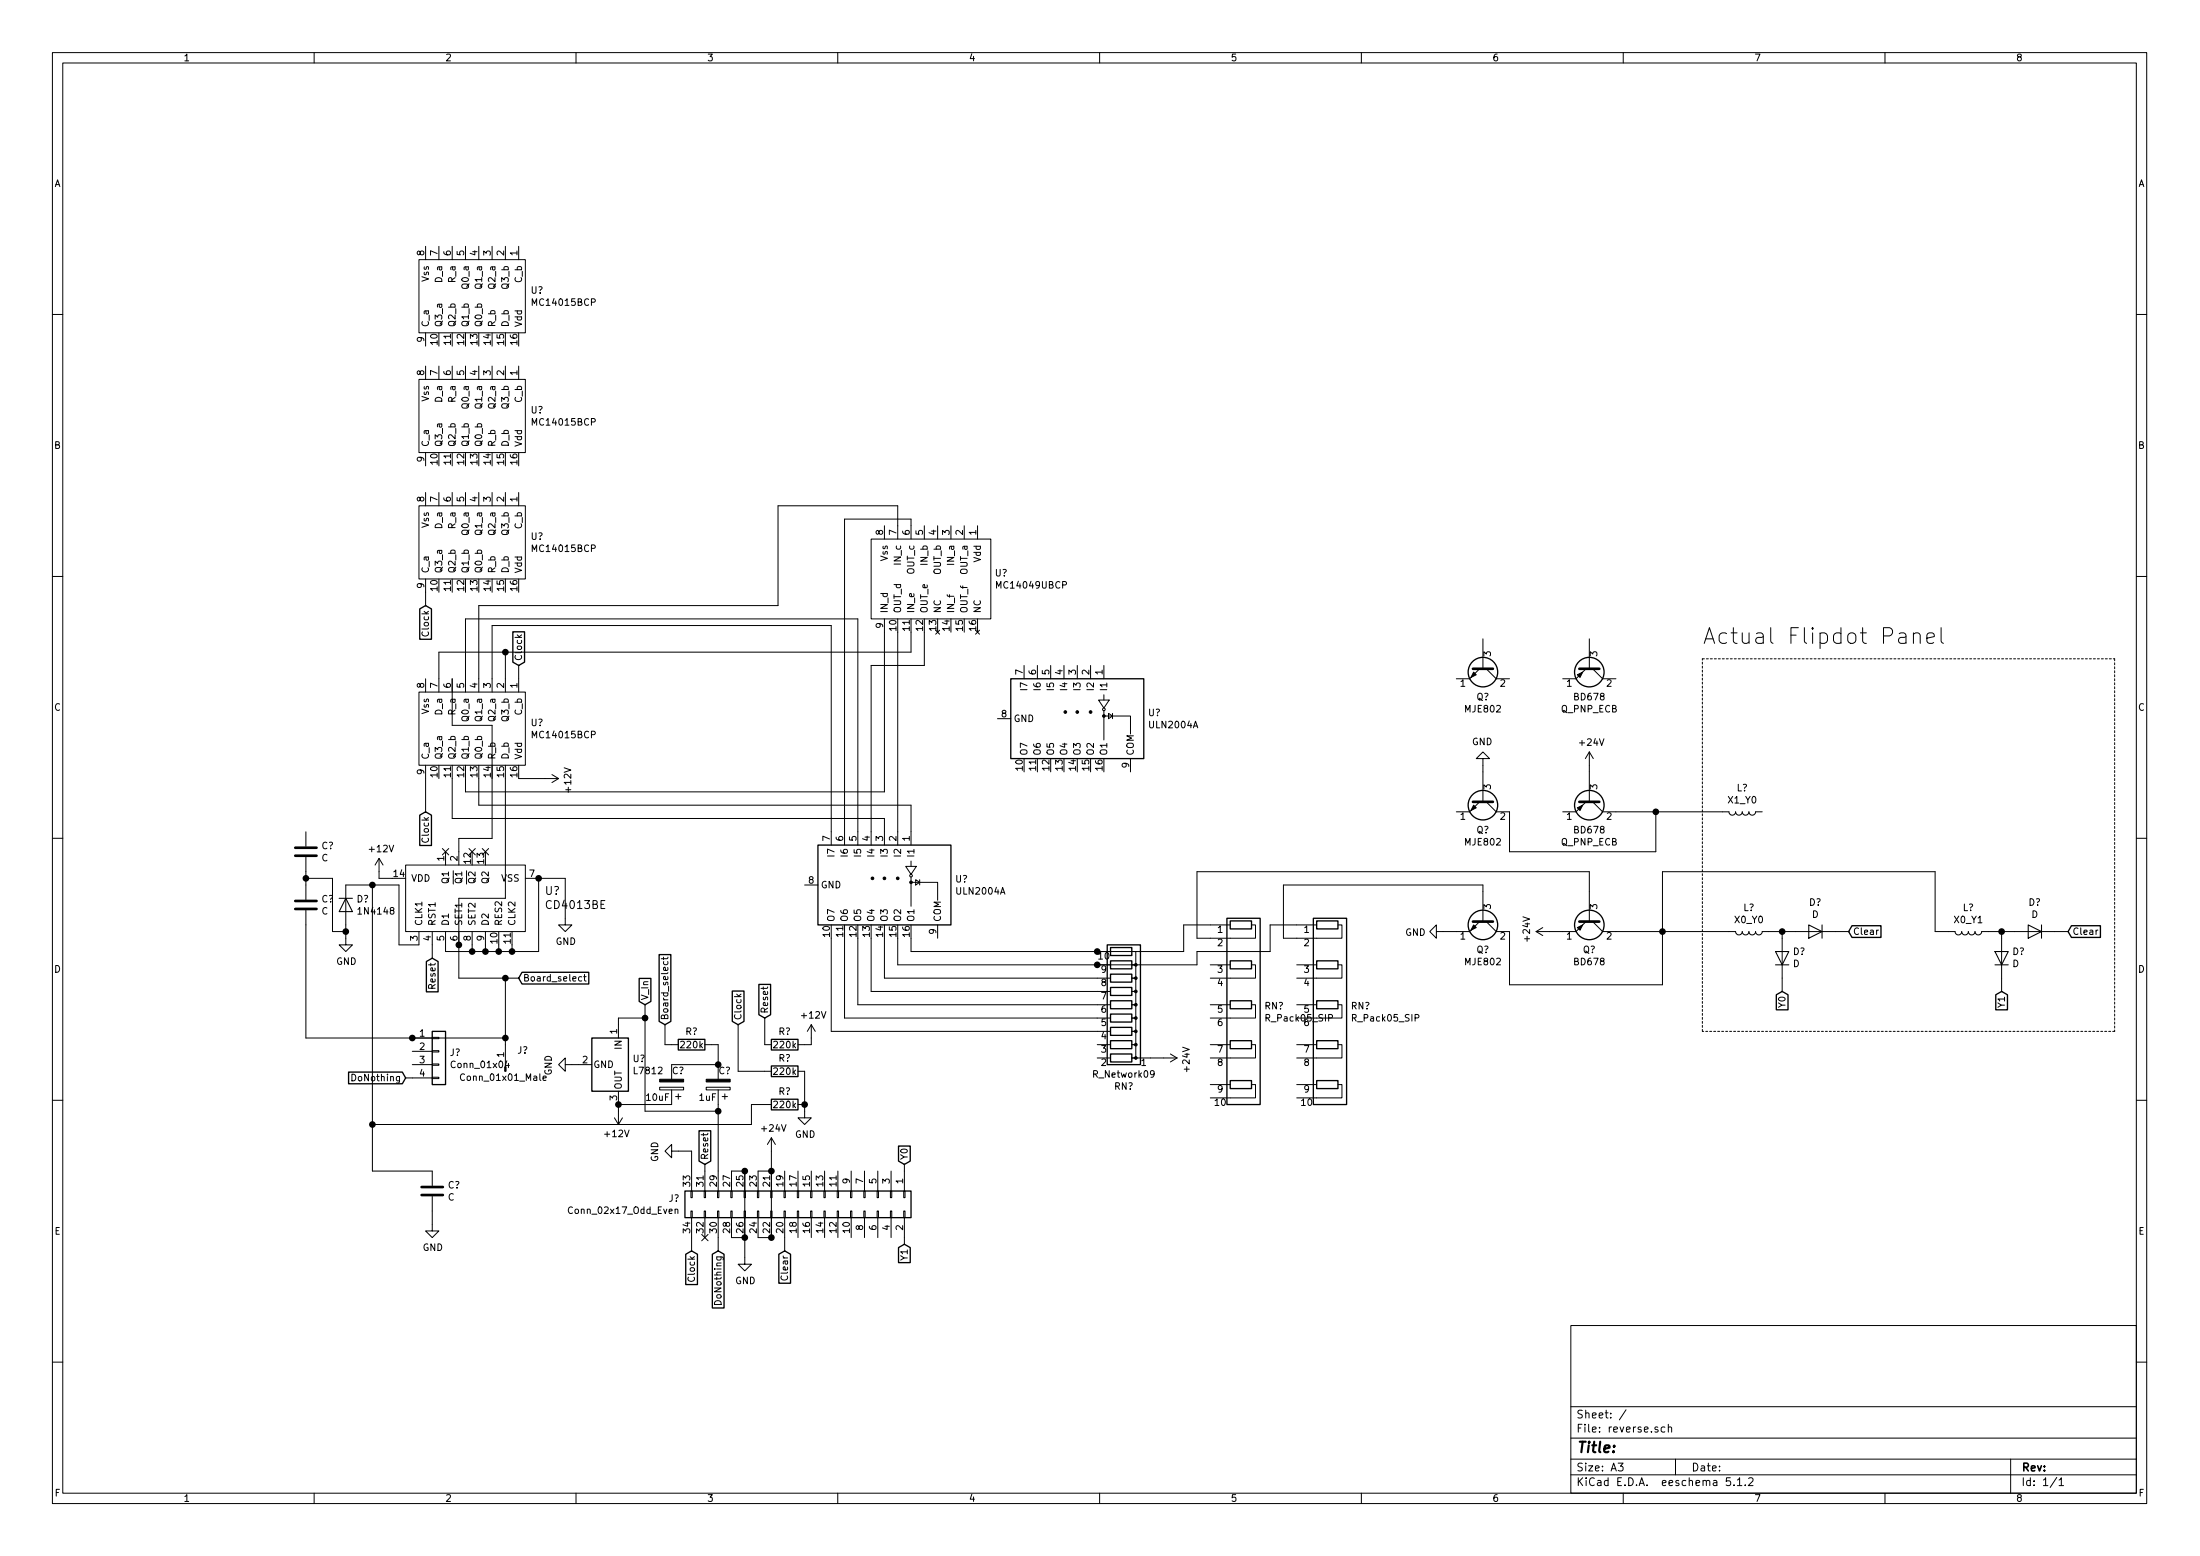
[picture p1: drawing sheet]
<svg xmlns="http://www.w3.org/2000/svg" width="420mm" height="297mm" viewBox="0 0 420 297" stroke-linecap="round" stroke-linejoin="round" font-family="sans-serif">
<g fill="none" stroke="#000" stroke-width=".19">
<path d="M10 10h400v277h-400zM12 12h396v273.1h-396zM60 10v2M110 10v2M160 10v2M210 10v2M260 10v2M310 10v2M360 10v2M80 49.6h20.3v13.9h-20.3zM81.3 47v2.6M83.8 47v2.6"/>
<path d="M86.4 47v2.6M88.9 47v2.6M91.4 47v2.6M94 47v2.6M96.5 47v2.6M99.1 47v2.6M10 60h2M80 72.4h20.3v14h-20.3zM81.3 63.5v2.6M81.3 69.9v2.5M83.8 69.9v2.5M86.4 69.9v2.5"/>
<path d="M88.9 69.9v2.5M91.4 69.9v2.5M94 69.9v2.5M96.5 69.9v2.5M99.1 69.9v2.5M408 60h2M80 96.6h20.3v13.9h-20.3zM81.3 86.4v2.5M81.3 94v2.6M83.8 94v2.6M86.4 94v2.6M88.9 94v2.6"/>
<path d="M91.4 94v2.6M94 94v2.6M96.5 94v2.6M99.1 94v2.6M10 110h2M81.3 110.5v5.1M166.4 102.9h22.8v15.2h-22.8zM168.9 118.1v33.1h-80v-2.6M168.9 100.4v2.5M171.4 102.9v-6.3h-22.8v19h-57.2v16.5M174 102.9v-3.8h-12.7v62.2M176.5 100.4v2.5"/>
<path d="M179.1 100.4v2.5M181.6 100.4v2.5M184.1 100.4v2.5M186.7 100.4v2.5M370.7 119.8v2.6l.4 .4M408 110h2M80 132.1h20.3v14h-20.3zM81.3 129.6v2.5M86.4 129.6v8.9h7.6v21.6h-6.4v5M88.9 132.1v-14h74.9v43.2M94 132.1v-12.7h64.7v41.9M96.5 124.5v7.6"/>
<path d="M98.8 121.2l.5 .5M99.1 127v5.1M99.6 121.2l-.5 .4M171.4 120.7v40.6M174 120.7v3.8h-90.2v7.6M176.5 120.7v6.3h-10.1v34.3M178.7 120.3l.8 .8M179.5 120.3l-.8 .8M186.3 120.3l.8 .8M187.1 120.3l-.8 .8M190.5 137.2h2.5M195.6 127v2.6"/>
<path d="M198.1 127v2.6M200.7 127v2.6M203.2 127v2.6M205.7 127v2.6M208.3 127v2.6M209.8 133.6h2l-1 1.6zM210.8 136.7h5.1v3.4M210.8 127v2.6M210.8 132.6v1M210.8 135.7v5.6M211.7 136.2l.8 .5-.8 .5zM212.5 136.2v1"/>
<path d="M282.6 127.7l-1.9 1.9h-2.6M283.2 122v5.7M283.8 127.7l1.9 1.9h2.6M302.9 127.7l-1.9 1.9h-2.6M303.5 122v5.7M304.2 127.7l1.9 1.9h2.5M362.7 121l.3-.2h.6l.3 .2 .1 .2v1.6M364 121.5l-.3 .2h-.7a.59 .59 0 0 0-.4 .5 .59 .59 0 0 0 .4 .6h.7l.3-.1M365.4 121.1a.76 .76 0 0 1 1.3 .1v1.6M365.4 120.8v2M368 121.8l1.4-.3-.1-.5-.3-.2h-.6l-.4 .4v1.2l.1 .3 .3 .1h.6l.3-.1M58.4 158.8v2.8"/>
<path d="M81.3 146.1v8.9M86.4 148.6v7.6h82.5v5.1M91.4 148.6v5.1h82.6v7.6M96.5 148.6v22.9h-8.9v15.2h11.5M99.1 148.6h7.6M105.4 147.9l1.3 .7M106.7 148.6l-1.3 .8M215.9 144.8v2.6M282.6 153.1l-1.9 1.9h-2.6M283.2 144.8h1.3l-1.3-1.3-1.3 1.3h1.3v8.3M283.8 153.1l1.9 1.9h2.6v7.6h27.9v-7.6M302.9 153.1l-1.9 1.9h-2.6"/>
<path d="M303.5 143.5v9.6M303.5 143.5l-.7 1.3M303.5 143.5l.8 1.3M304.2 153.1l1.9 1.9h24.1a.63 .63 0 0 0 .6 .6 .63 .63 0 0 0 .7-.6 .63 .63 0 0 0 .6 .6 .63 .63 0 0 0 .6-.6 .63 .63 0 0 0 .7 .6 .63 .63 0 0 0 .6-.6 .63 .63 0 0 0 .6 .6 .63 .63 0 0 0 .7-.6h1.2M10 160h2M58.4 173.8v24.4h38.1M58.4 167.7h5.1v10.1h2.5M58.4 163.6v8.1M71.1 168.9v54.7h11.4v2.8M72.4 163.9v3.8h2.5M72.4 163.9l-.8 1.2M72.4 163.9l.8 1.2"/>
<path d="M77.5 165.1h22.8v12.7h-22.8zM80 177.8v2.6h-3.8v-11.5h-10.2v11.5h1.3l-1.3 1.2-1.2-1.2h1.2M82.5 177.8v5.1M84.5 162l1.2 1.2M85.1 162.6v2.5M85.7 162l-1.2 1.2M89.6 162l1.2 1.2M90.2 177.8v3.8M90.8 162l-1.2 1.2M92.1 162l1.2 1.2M92.7 177.8v3.8M93.3 162l-1.2 1.2"/>
<path d="M100.3 167.7h7.6v8.9h1.3l-1.3 1.2-1.2-1.2h1.2M102.9 167.7v13.9h-17.8v-3.8M153.7 168.9h2.5M158.7 179.1v17.8h53.4M161.3 179.1v15.2h50.8M163.8 179.1v12.7h48.3M166.4 179.1v10.2h45.7M168.9 179.1v7.6h43.2M173 165.4h2l-1 1.5zM174 168.4h5.1v3.5M174 164.4v1M174 167.4v5.6"/>
<path d="M174.9 167.9l.7 .5-.7 .5zM175.6 167.9v1M179.1 176.6v2.5M234.9 176.6h-8.8v5h-52.1v-2.5M251.5 176.6h-8.9v5h-14v2.6h-57.2v-5.1M282.6 175.9l-1.9 1.9h-6.4v1.3l-1.3-1.3 1.3-1.2v1.2M283.2 175.9v-7h-38.1v10.2h11.2v-2.5h-.8M283.8 175.9l1.9 1.9h2.6v10.2h29.2v-21.6h52.1v11.4h3.8a.63 .63 0 0 0 .6 .7 .63 .63 0 0 0 .6-.7 .63 .63 0 0 0 .7 .7 .63 .63 0 0 0 .6-.7 .63 .63 0 0 0 .7 .7 .63 .63 0 0 0 .6-.7 .63 .63 0 0 0 .6 .7 .63 .63 0 0 0 .7-.7h16.5M293.4 177.8l1.2 .8M294.6 177.1l-1.2 .7M302.9 175.9l-1.9 1.9h-7.6M303.5 175.9v-9.5h-74.9v12.7h11.2v-2.5h-.8"/>
<path d="M304.2 175.9l1.9 1.9h25.4a.63 .63 0 0 0 .6 .7 .63 .63 0 0 0 .6-.7 .63 .63 0 0 0 .7 .7 .63 .63 0 0 0 .6-.7 .63 .63 0 0 0 .6 .7 .63 .63 0 0 0 .7-.7 .63 .63 0 0 0 .6 .7 .63 .63 0 0 0 .6-.7h16.6M340.4 177.8v11.5M358.7 177.6l-.3 .2M382.3 177.8v11.5M400.7 177.6l-.4 .2M408 160h2M82.5 198h1.3v.3h-1.3zM95.2 180.4v1.2M96.5 186.7v16.5M97.8 180.4v1.2M111.1 186.5l-.4-.1-.2 .3 .1 .5h.5M111.5 186.4h.4"/>
<path d="M111.6 186v1.1l.3 .2M123.2 194.3h-5.1v3.9M123.2 191.8v20.3h14M126.7 182.7v.5M126.8 183.6l-.1 .3 .2 .3 .6-.2v-.4M127 195.6v3.8h2.5M127.6 182.7l-.2 .3h-1.1M134.6 199.4h2.6v6.6M140.7 189.8l.5 .5M141 195.6v8.9h6.3M141.5 189.8l-.5 .4M146 194.3v5.1h1.3"/>
<path d="M154.9 195.6v3.8h-2.5M154.9 195.6l-.7 1.3M154.9 195.6l.8 1.3M209.5 199.4h2.6M216.2 181.6h.7v2.6h-.7h.7v2.5h-.7h.7v2.6h-.7h.7v2.5h-.7h.7v2.5h-.7h.7v2.6h-.7h.7v2.5h-.7h.7v2.6h-.7h8.6M231.1 199.4h3.8M231.1 191.8h3.8M231.1 184.2h3.8M239 184.2h.8v2.5h-8.7M239 191.8h.8v2.5h-8.7M239 199.4h.8v2.6h-8.7M247.6 199.4h3.9"/>
<path d="M247.6 191.8h3.9M247.6 184.2h3.9M255.5 184.2h.8v2.5h-8.7M255.5 191.8h.8v2.5h-8.7M255.5 199.4h.8v2.6h-8.7M10 210h2M77.5 205.8h5M78.7 203.2h3.8M78.7 200.7h3.8M82.5 205.6h1.3v.3h-1.3zM82.5 203.1h1.3v.3h-1.3zM82.5 200.6h1.3v.2h-1.3z"/>
<path d="M96.8 202.5l-.3 .9h.8M97.1 203v.8M103.7 205.8l.6-.1v-.2l-.4-.1-.2 .2 .1 .6h.5M107.9 203.2v-1.2l-1.2 1.2 1.2 1.3v-1.3h5.1M117.3 213.4l.8 1.3M118.1 208.3v6.4M118.9 213.4l-.8 1.3M126 207.6h4.6v.5h-4.6zM128.3 219.7v-1.2l-1.3 1.2 1.3 1.3v-1.3h3.8v7.7M128.3 208.1v2.8h-10.2M129 209.3h1M129.5 208.8v1"/>
<path d="M134.9 207.6h4.5v.5h-4.5zM137.2 203.2h-8.9v2.8M137.2 208.1v19.3M137.9 209.3h1M138.4 208.8v1M147.3 210.9h-3.8v3.8h-72.4M147.3 217.2v19.1h-2.5v-3.9M147.3 217.2l-.7 1.3M147.3 217.2l.8 1.3M152.4 204.5h1.3v8.9h1.2l-1.2 1.3-1.3-1.3h1.3M152.4 210.9h1.3M209.5 202h2.6"/>
<path d="M220.4 204.9l-.2 .3-.4-.1v-.6l.4-.1 .2 .2v.7l-.2 .3h-.4M223.5 201.2l1.3 .8M224.8 202l-1.3 .7M231.1 207h3.8M239 207h.8v2.6h-8.7M247.6 207h3.9M255.5 207h.8v2.6h-8.7M408 210h2M82.5 228.4v6.6h1.3l-1.3 1.3-1.2-1.3h1.2M128.9 230.9l.2-.1 .3 .1 .1 .8M128.9 230.8v.9M132 227.4h.2v1.2h-.2z"/>
<path d="M132 231.2h.2v1.2h-.2zM132.1 232.4v6.4M134 235.6l1.2 1.3M134.5 227.4h.2v1.2h-.2zM134.5 231.2h.2v1.2h-.2zM134.6 222.3v5.1M134.6 232.4v3.9M135.2 235.6l-1.2 1.3M137 227.4h.3v1.2h-.3zM137 231.2h.3v1.2h-.3zM137.2 232.4v6.4M139.6 227.4h.2v1.2h-.2z"/>
<path d="M139.6 231.2h.2v1.2h-.2zM139.7 227.4v-3.8h2.5v17.7h1.3l-1.3 1.3-1.2-1.3h1.2M139.7 232.4v3.9h2.5M142.1 227.4h.3v1.2h-.3zM142.1 231.2h.3v1.2h-.3zM144.7 227.4h.2v1.2h-.2zM144.7 231.2h.2v1.2h-.2zM147.2 227.4h.2v1.2h-.2zM147.2 231.2h.2v1.2h-.2zM147.3 223.6h-2.5v3.8M149.7 227.4h.3v1.2h-.3zM149.7 231.2h.3v1.2h-.3z"/>
<path d="M149.9 223.6v3.8M149.9 232.4v6.4M152.3 227.4h.2v1.2h-.2zM152.3 231.2h.2v1.2h-.2zM152.4 223.6v3.8M152.4 232.4v3.9M154.8 227.4h.3v1.2h-.3zM154.8 231.2h.3v1.2h-.3zM154.9 223.6v3.8M154.9 232.4v3.9M157.4 227.4h.2v1.2h-.2zM157.4 231.2h.2v1.2h-.2z"/>
<path d="M157.5 223.6v3.8M157.5 232.4v3.9M159.9 227.4h.2v1.2h-.2zM159.9 231.2h.2v1.2h-.2zM160 223.6v3.8M160 232.4v3.9M162.4 227.4h.3v1.2h-.3zM162.4 231.2h.3v1.2h-.3zM162.6 223.6v3.8M162.6 232.4v3.9M165 227.4h.2v1.2h-.2zM165 231.2h.2v1.2h-.2z"/>
<path d="M165.1 223.6v3.8M165.1 232.4v3.9M167.5 227.4h.3v1.2h-.3zM167.5 231.2h.3v1.2h-.3zM167.6 223.6v3.8M167.6 232.4v3.9M170.1 227.4h.2v1.2h-.2zM170.1 231.2h.2v1.2h-.2zM170.2 223.6v3.8M170.2 232.4v3.9M172.6 227.4h.2v1.2h-.2zM172.6 231.2h.2v1.2h-.2z"/>
<path d="M172.7 222.3v5.1M172.7 232.4v5.1M300 253h108v32.1h-108zM10 260h2M300 278.5h108M300 274.5h108M300 268.5h108M309 279.3h1l-.5 .6 .4 .1v.7l-.2 .1-.7-.1M310.5 269.1l-1.2 2M318 272.5l-.4-.1-.4 .3 .1 .6 .3 .1 .4-.1M318.6 272.5l.2-.1 .4 .1 .1 .9M318.6 271.9v1.5"/>
<path d="M320 278.5v3M384 278.5v6.6M408 260h2M60 285.1v1.9M110 285.1v1.9M160 285.1v1.9M210 285.1v1.9M260 285.1v1.9M300 281.5h108M310 285.1v1.9M330.5 282.1h-.8v.7l.2-.1h.5l.1 .3v.5l-.2 .1-.6-.1M331.2 283.5v.1"/>
<path d="M331.8 282.5l.4-.4v1.5M331.8 283.6h.9M333.3 283.5v.1M334 282.3l.5-.2 .2 .2 .1 .2-.9 1.1h.9M360 285.1v1.9M392.8 282l-1.3 2M393.2 282.5l.5-.4v1.5M393.2 283.6h.9"/>
<circle cx="210.8" cy="135.4" r=".25"/>
<circle cx="174" cy="167.2" r=".25"/>
</g>
<g fill="none" stroke="#000" stroke-width=".25">
<path d="M80.2 116.2l1.1-.6 1.1 .6v5.8h-2.2zM97.9 120.6h2.3v5.8l-1.1 .6-1.2-.6zM193 129.6h25.4v15.2h-25.4zM80.2 155.6l1.1-.6 1.1 .6v5.8h-2.2zM156.2 161.3h25.4v15.3h-25.4zM234.3 175.3h6.4v35.6h-6.4zM234.9 175.8h4.1v1.5h-4.1zM250.8 175.3h6.4v35.6h-6.4zM251.5 175.8h4v1.5h-4zM353.7 176.7h5.5v2.3h-5.5l-.6-1.2zM395.6 176.7h5.5v2.3h-5.5l-.6-1.2zM81.4 183.6l1.1-.7 1.2 .7v5.7h-2.3z"/>
<path d="M82.5 196.9h2.6v10.1h-2.6zM99.7 185.6h12.7v2.2h-12.7l-.6-1.1zM113 198.2h7v10.1h-7zM122.1 186.8h2.2v4.4l-1.1 .6-1.1-.6zM125.9 182.2h2.2v12.8l-1.1 .6-1.1-.6zM129.5 198.4h5.1v2h-5.1zM139.9 189.2h2.2v5.8l-1.1 .6-1.1-.6zM144.9 187.9h2.3v5.8l-1.2 .6-1.1-.6zM147.3 198.4h5.1v2h-5.1zM211.5 180.4h6.3v22.8h-6.3zM212.1 198.7h4.1v1.5h-4.1zM212.1 196.1h4.1v1.5h-4.1z"/>
<path d="M212.1 193.6h4.1v1.5h-4.1zM212.1 191h4.1v1.6h-4.1zM212.1 188.5h4.1v1.5h-4.1zM212.1 186h4.1v1.5h-4.1zM212.1 183.4h4.1v1.5h-4.1zM212.1 180.9h4.1v1.5h-4.1zM234.9 183.4h4.1v1.5h-4.1zM234.9 191h4.1v1.6h-4.1zM234.9 198.7h4.1v1.5h-4.1zM251.5 183.4h4v1.5h-4zM251.5 191h4v1.6h-4zM251.5 198.7h4v1.5h-4z"/>
<path d="M339.2 189.9l1.2-.6 1.1 .6v2.9h-2.3zM381.2 189.9l1.1-.6 1.1 .6v2.9h-2.2zM66.6 204.7h10.2l.7 1.1-.7 1.1h-10.2zM133.5 215.9h2.2v5.8l-1.1 .6-1.1-.6zM147.3 209.8h5.1v2.1h-5.1zM147.3 203.5h5.1v2h-5.1zM171.6 218.8h2.2v2.9l-1.1 .6-1.1-.6zM212.1 201.2h4.1v1.5h-4.1zM234.9 206.3h4.1v1.5h-4.1zM251.5 206.3h4v1.5h-4zM130.8 227.4h43.2v5h-43.2zM131 239.4l1.1-.6 1.1 .6v5.8h-2.2z"/>
<path d="M136 239.4l1.2-.6 1.1 .6v10.3h-2.3zM148.7 239.4l1.2-.6 1.1 .6v5.6h-2.3zM171.6 238.2l1.1-.7 1.1 .7v2.8h-2.2z"/>
<circle cx="283.2" cy="128.3" r="2.82"/>
<circle cx="303.5" cy="128.3" r="2.82"/>
<circle cx="283.2" cy="153.7" r="2.82"/>
<circle cx="303.5" cy="153.7" r="2.82"/>
<circle cx="283.2" cy="176.6" r="2.82"/>
<circle cx="303.5" cy="176.6" r="2.82"/>
</g>
<g fill="#000" stroke="#000" stroke-width=".25">
<circle cx="96.5" cy="124.5" r=".51"/>
<circle cx="316.2" cy="155" r=".51"/>
<circle cx="58.4" cy="167.7" r=".51"/>
<circle cx="66" cy="177.8" r=".51"/>
<circle cx="71.1" cy="168.9" r=".51"/>
<circle cx="102.9" cy="167.7" r=".51"/>
<circle cx="317.5" cy="177.8" r=".51"/>
<circle cx="340.4" cy="177.8" r=".51"/>
<circle cx="382.3" cy="177.8" r=".51"/>
<circle cx="78.7" cy="198.2" r=".51"/>
<circle cx="87.6" cy="180.4" r=".51"/>
<circle cx="90.2" cy="181.6" r=".51"/>
<circle cx="92.7" cy="181.6" r=".51"/>
<circle cx="95.3" cy="181.6" r=".51"/>
<circle cx="96.5" cy="198.2" r=".51"/>
<circle cx="96.5" cy="186.7" r=".51"/>
<circle cx="97.8" cy="181.6" r=".51"/>
<circle cx="123.2" cy="194.3" r=".51"/>
<circle cx="209.6" cy="184.2" r=".51"/>
<circle cx="209.6" cy="181.6" r=".51"/>
<circle cx="71.1" cy="214.7" r=".51"/>
<circle cx="118.1" cy="210.9" r=".51"/>
<circle cx="137.2" cy="203.2" r=".51"/>
<circle cx="137.2" cy="212.1" r=".51"/>
<circle cx="153.7" cy="210.9" r=".51"/>
<circle cx="142.2" cy="236.3" r=".51"/>
<circle cx="142.2" cy="223.6" r=".51"/>
<circle cx="147.3" cy="236.3" r=".51"/>
<circle cx="147.3" cy="223.6" r=".51"/>
</g>
<path d="M64.8 171.5h2.5M66 171.5l1.3 2.5h-2.5zM345.4 176.6l2.6 1.2-2.6 1.3zM348 176.6v2.5M387.3 176.6l2.6 1.2-2.6 1.3zM389.9 176.6v2.5M339.1 181.6h2.5l-1.2 2.6zM339.1 184.2h2.5M381 181.6h2.5l-1.2 2.6zM381 184.2h2.5" fill="none" stroke="#000" stroke-width=".2"/>
<path d="M281.3 127.7h3.8M301.6 127.7h3.8M281.3 153.1h3.8M301.6 153.1h3.8M56.4 173.5h4.1M56.4 172h4.1M56.4 163.4h4.1M56.4 161.8h4.1M281.3 175.9h3.8M301.6 175.9h3.8M80.5 228.1h4.1M80.5 226.6h4.1" fill="none" stroke="#000" stroke-width=".51"/>
<g fill="#000" stroke="#000" stroke-width=".19">
<path d="M281.4 128.3l.5 .5-1 .5zM301.2 128.8l1.1-.5-.5 1zM281.4 153.7l.5 .5-1 .5zM301.2 154.2l1.1-.5-.5 1zM281.4 176.6l.5 .5-1 .5zM301.2 177.1l1.1-.5-.5 1zM126 206h4.6v.5h-4.6zM134.9 206h4.5v.5h-4.5z"/>
<circle cx="203.5" cy="135.9" r=".25"/>
<circle cx="205.7" cy="135.9" r=".25"/>
<circle cx="208.3" cy="135.9" r=".25"/>
<circle cx="210.8" cy="136.7" r=".25"/>
<circle cx="166.6" cy="167.7" r=".25"/>
<circle cx="168.9" cy="167.7" r=".25"/>
<circle cx="171.4" cy="167.7" r=".25"/>
<circle cx="174" cy="168.4" r=".25"/>
<circle cx="216.9" cy="194.3" r=".25"/>
<circle cx="216.9" cy="191.8" r=".25"/>
<circle cx="216.9" cy="184.2" r=".25"/>
<circle cx="216.9" cy="196.9" r=".25"/>
<circle cx="216.9" cy="199.4" r=".25"/>
<circle cx="216.9" cy="186.7" r=".25"/>
<circle cx="216.9" cy="189.3" r=".25"/>
<circle cx="216.9" cy="202" r=".25"/>
</g>
<path d="M325.1 125.8h78.8M403.9 125.8v71.1M325.1 196.9v-71.1M403.9 196.9h-78.8" fill="none" stroke="#000" stroke-width=".19" stroke-dasharray=".4 .4"/>
<text font-size="4.2" x="325.1" y="123">Actual Flipdot Panel</text>
<text font-size="2.8" x="301" y="277.3">Title:</text>
<g font-size="2.1">
<text x="104.1" y="170.8">U?</text>
<text x="104.6" y="173.5">CD4013BE</text>
<text x="301" y="273.5">File: reverse.sch</text>
<text x="301" y="270.8">Sheet: /</text>
<text x="301" y="280.9">Size: A3</text>
<text x="323" y="280.9">Date:</text>
<text x="386" y="280.9">Rev:</text>
<text x="301" y="283.7">KiCad E.D.A. eeschema 5.1.2</text>
<text x="386" y="283.7">Id: 1/1</text>
</g>
<g font-size="1.8">
<text x="35" y="11.7">1</text>
<text x="85" y="11.7">2</text>
<text x="135" y="11.7">3</text>
<text x="185" y="11.7">4</text>
<text x="235" y="11.7">5</text>
<text x="285" y="11.7">6</text>
<text x="335" y="11.7">7</text>
<text x="385" y="11.7">8</text>
<text x="10.4" y="35.7">A</text>
<text x="408.4" y="35.7">A</text>
<text x="81" y="48.8" transform="rotate(-90 81 48.8)">8</text>
<text x="81.9" y="53.7" transform="rotate(-90 81.9 53.7)">Vss</text>
<text x="83.6" y="48.8" transform="rotate(-90 83.6 48.8)">7</text>
<text x="84.5" y="53.8" transform="rotate(-90 84.5 53.8)">D_a</text>
<text x="86.1" y="48.8" transform="rotate(-90 86.1 48.8)">6</text>
<text x="87" y="53.8" transform="rotate(-90 87 53.8)">R_a</text>
<text x="88.6" y="48.8" transform="rotate(-90 88.6 48.8)">5</text>
<text x="91.2" y="48.8" transform="rotate(-90 91.2 48.8)">4</text>
<text x="93.7" y="48.8" transform="rotate(-90 93.7 48.8)">3</text>
<text x="96.3" y="48.8" transform="rotate(-90 96.3 48.8)">2</text>
<text x="98.8" y="48.8" transform="rotate(-90 98.8 48.8)">1</text>
<text x="99.7" y="53.9" transform="rotate(-90 99.7 53.9)">C_b</text>
<text x="89.5" y="54.9" transform="rotate(-90 89.5 54.9)">Q0_a</text>
<text x="92.1" y="54.9" transform="rotate(-90 92.1 54.9)">Q1_a</text>
<text x="94.6" y="54.9" transform="rotate(-90 94.6 54.9)">Q2_a</text>
<text x="97.2" y="55" transform="rotate(-90 97.2 55)">Q3_b</text>
<text x="101.4" y="56.1">U?</text>
<text x="102" y="58.4">MC14015BCP</text>
<text x="81" y="65.3" transform="rotate(-90 81 65.3)">9</text>
<text x="81.9" y="62.5" transform="rotate(-90 81.9 62.5)">C_a</text>
<text x="83.6" y="65.8" transform="rotate(-90 83.6 65.8)">10</text>
<text x="84.5" y="62.5" transform="rotate(-90 84.5 62.5)">Q3_a</text>
<text x="86.1" y="65.8" transform="rotate(-90 86.1 65.8)">11</text>
<text x="87" y="62.5" transform="rotate(-90 87 62.5)">Q2_b</text>
<text x="88.6" y="65.8" transform="rotate(-90 88.6 65.8)">12</text>
<text x="89.5" y="62.5" transform="rotate(-90 89.5 62.5)">Q1_b</text>
<text x="91.2" y="65.8" transform="rotate(-90 91.2 65.8)">13</text>
<text x="92.1" y="62.5" transform="rotate(-90 92.1 62.5)">Q0_b</text>
<text x="93.7" y="65.8" transform="rotate(-90 93.7 65.8)">14</text>
<text x="94.6" y="62.5" transform="rotate(-90 94.6 62.5)">R_b</text>
<text x="96.3" y="65.8" transform="rotate(-90 96.3 65.8)">15</text>
<text x="97.2" y="62.5" transform="rotate(-90 97.2 62.5)">D_b</text>
<text x="98.8" y="65.8" transform="rotate(-90 98.8 65.8)">16</text>
<text x="99.7" y="62.5" transform="rotate(-90 99.7 62.5)">Vdd</text>
<text x="81" y="71.6" transform="rotate(-90 81 71.6)">8</text>
<text x="83.6" y="71.6" transform="rotate(-90 83.6 71.6)">7</text>
<text x="86.1" y="71.6" transform="rotate(-90 86.1 71.6)">6</text>
<text x="88.6" y="71.6" transform="rotate(-90 88.6 71.6)">5</text>
<text x="91.2" y="71.6" transform="rotate(-90 91.2 71.6)">4</text>
<text x="93.7" y="71.6" transform="rotate(-90 93.7 71.6)">3</text>
<text x="96.3" y="71.6" transform="rotate(-90 96.3 71.6)">2</text>
<text x="98.8" y="71.6" transform="rotate(-90 98.8 71.6)">1</text>
<text x="81.9" y="76.6" transform="rotate(-90 81.9 76.6)">Vss</text>
<text x="84.5" y="76.7" transform="rotate(-90 84.5 76.7)">D_a</text>
<text x="87" y="76.7" transform="rotate(-90 87 76.7)">R_a</text>
<text x="89.5" y="77.8" transform="rotate(-90 89.5 77.8)">Q0_a</text>
<text x="92.1" y="77.8" transform="rotate(-90 92.1 77.8)">Q1_a</text>
<text x="94.6" y="77.8" transform="rotate(-90 94.6 77.8)">Q2_a</text>
<text x="97.2" y="77.9" transform="rotate(-90 97.2 77.9)">Q3_b</text>
<text x="99.7" y="76.8" transform="rotate(-90 99.7 76.8)">C_b</text>
<text x="101.4" y="78.9">U?</text>
<text x="102" y="81.2">MC14015BCP</text>
<text x="10.4" y="85.7">B</text>
<text x="81" y="88.1" transform="rotate(-90 81 88.1)">9</text>
<text x="81.9" y="85.4" transform="rotate(-90 81.9 85.4)">C_a</text>
<text x="83.6" y="88.6" transform="rotate(-90 83.6 88.6)">10</text>
<text x="84.5" y="85.4" transform="rotate(-90 84.5 85.4)">Q3_a</text>
<text x="86.1" y="88.6" transform="rotate(-90 86.1 88.6)">11</text>
<text x="87" y="85.4" transform="rotate(-90 87 85.4)">Q2_b</text>
<text x="88.6" y="88.6" transform="rotate(-90 88.6 88.6)">12</text>
<text x="89.5" y="85.4" transform="rotate(-90 89.5 85.4)">Q1_b</text>
<text x="91.2" y="88.6" transform="rotate(-90 91.2 88.6)">13</text>
<text x="92.1" y="85.4" transform="rotate(-90 92.1 85.4)">Q0_b</text>
<text x="93.7" y="88.6" transform="rotate(-90 93.7 88.6)">14</text>
<text x="94.6" y="85.4" transform="rotate(-90 94.6 85.4)">R_b</text>
<text x="96.3" y="88.6" transform="rotate(-90 96.3 88.6)">15</text>
<text x="97.2" y="85.4" transform="rotate(-90 97.2 85.4)">D_b</text>
<text x="98.8" y="88.6" transform="rotate(-90 98.8 88.6)">16</text>
<text x="99.7" y="85.4" transform="rotate(-90 99.7 85.4)">Vdd</text>
<text x="408.4" y="85.7">B</text>
<text x="81" y="95.8" transform="rotate(-90 81 95.8)">8</text>
<text x="83.6" y="95.8" transform="rotate(-90 83.6 95.8)">7</text>
<text x="86.1" y="95.8" transform="rotate(-90 86.1 95.8)">6</text>
<text x="88.6" y="95.8" transform="rotate(-90 88.6 95.8)">5</text>
<text x="91.2" y="95.8" transform="rotate(-90 91.2 95.8)">4</text>
<text x="93.7" y="95.8" transform="rotate(-90 93.7 95.8)">3</text>
<text x="96.3" y="95.8" transform="rotate(-90 96.3 95.8)">2</text>
<text x="98.8" y="95.8" transform="rotate(-90 98.8 95.8)">1</text>
<text x="81.9" y="100.7" transform="rotate(-90 81.9 100.7)">Vss</text>
<text x="84.5" y="100.8" transform="rotate(-90 84.5 100.8)">D_a</text>
<text x="87" y="100.8" transform="rotate(-90 87 100.8)">R_a</text>
<text x="89.5" y="101.9" transform="rotate(-90 89.5 101.9)">Q0_a</text>
<text x="92.1" y="101.9" transform="rotate(-90 92.1 101.9)">Q1_a</text>
<text x="94.6" y="101.9" transform="rotate(-90 94.6 101.9)">Q2_a</text>
<text x="97.2" y="102" transform="rotate(-90 97.2 102)">Q3_b</text>
<text x="99.7" y="100.9" transform="rotate(-90 99.7 100.9)">C_b</text>
<text x="101.4" y="103.1">U?</text>
<text x="102" y="105.4">MC14015BCP</text>
<text x="168.7" y="102.1" transform="rotate(-90 168.7 102.1)">8</text>
<text x="169.5" y="107.1" transform="rotate(-90 169.5 107.1)">Vss</text>
<text x="171.2" y="102.1" transform="rotate(-90 171.2 102.1)">7</text>
<text x="172.1" y="107.7" transform="rotate(-90 172.1 107.7)">IN_c</text>
<text x="173.7" y="102.1" transform="rotate(-90 173.7 102.1)">6</text>
<text x="176.3" y="102.1" transform="rotate(-90 176.3 102.1)">5</text>
<text x="177.2" y="107.8" transform="rotate(-90 177.2 107.8)">IN_b</text>
<text x="178.8" y="102.1" transform="rotate(-90 178.8 102.1)">4</text>
<text x="181.4" y="102.1" transform="rotate(-90 181.4 102.1)">3</text>
<text x="182.2" y="107.7" transform="rotate(-90 182.2 107.7)">IN_a</text>
<text x="183.9" y="102.1" transform="rotate(-90 183.9 102.1)">2</text>
<text x="186.4" y="102.1" transform="rotate(-90 186.4 102.1)">1</text>
<text x="187.3" y="107.3" transform="rotate(-90 187.3 107.3)">Vdd</text>
<text x="81" y="112.3" transform="rotate(-90 81 112.3)">9</text>
<text x="81.9" y="109.5" transform="rotate(-90 81.9 109.5)">C_a</text>
<text x="83.6" y="112.8" transform="rotate(-90 83.6 112.8)">10</text>
<text x="84.5" y="109.5" transform="rotate(-90 84.5 109.5)">Q3_a</text>
<text x="86.1" y="112.8" transform="rotate(-90 86.1 112.8)">11</text>
<text x="87" y="109.5" transform="rotate(-90 87 109.5)">Q2_b</text>
<text x="88.6" y="112.8" transform="rotate(-90 88.6 112.8)">12</text>
<text x="89.5" y="109.5" transform="rotate(-90 89.5 109.5)">Q1_b</text>
<text x="91.2" y="112.8" transform="rotate(-90 91.2 112.8)">13</text>
<text x="92.1" y="109.5" transform="rotate(-90 92.1 109.5)">Q0_b</text>
<text x="93.7" y="112.8" transform="rotate(-90 93.7 112.8)">14</text>
<text x="94.6" y="109.5" transform="rotate(-90 94.6 109.5)">R_b</text>
<text x="96.3" y="112.8" transform="rotate(-90 96.3 112.8)">15</text>
<text x="97.2" y="109.5" transform="rotate(-90 97.2 109.5)">D_b</text>
<text x="98.8" y="112.8" transform="rotate(-90 98.8 112.8)">16</text>
<text x="99.7" y="109.5" transform="rotate(-90 99.7 109.5)">Vdd</text>
<text x="174.6" y="109.6" transform="rotate(-90 174.6 109.6)">OUT_c</text>
<text x="179.7" y="109.7" transform="rotate(-90 179.7 109.7)">OUT_b</text>
<text x="184.8" y="109.6" transform="rotate(-90 184.8 109.6)">OUT_a</text>
<text x="190" y="110">U?</text>
<text x="190.7" y="112.4">MC14049UBCP</text>
<text x="168.7" y="119.9" transform="rotate(-90 168.7 119.9)">9</text>
<text x="169.5" y="117.1" transform="rotate(-90 169.5 117.1)">IN_d</text>
<text x="172.1" y="117.1" transform="rotate(-90 172.1 117.1)">OUT_d</text>
<text x="174.6" y="117.1" transform="rotate(-90 174.6 117.1)">IN_e</text>
<text x="177.2" y="117.1" transform="rotate(-90 177.2 117.1)">OUT_e</text>
<text x="179.7" y="117.1" transform="rotate(-90 179.7 117.1)">NC</text>
<text x="182.2" y="117.1" transform="rotate(-90 182.2 117.1)">IN_f</text>
<text x="184.8" y="117.1" transform="rotate(-90 184.8 117.1)">OUT_f</text>
<text x="187.3" y="117.1" transform="rotate(-90 187.3 117.1)">NC</text>
<text x="81.9" y="121.2" transform="rotate(-90 81.9 121.2)">Clock</text>
<text x="171.2" y="120.4" transform="rotate(-90 171.2 120.4)">10</text>
<text x="173.7" y="120.4" transform="rotate(-90 173.7 120.4)">11</text>
<text x="176.3" y="120.4" transform="rotate(-90 176.3 120.4)">12</text>
<text x="178.8" y="120.4" transform="rotate(-90 178.8 120.4)">13</text>
<text x="181.4" y="120.4" transform="rotate(-90 181.4 120.4)">14</text>
<text x="183.9" y="120.4" transform="rotate(-90 183.9 120.4)">15</text>
<text x="186.4" y="120.4" transform="rotate(-90 186.4 120.4)">16</text>
<text x="284.7" y="125.3" transform="rotate(-90 284.7 125.3)">3</text>
<text x="305.1" y="125.3" transform="rotate(-90 305.1 125.3)">3</text>
<text x="81" y="131.3" transform="rotate(-90 81 131.3)">8</text>
<text x="83.6" y="131.3" transform="rotate(-90 83.6 131.3)">7</text>
<text x="86.1" y="131.3" transform="rotate(-90 86.1 131.3)">6</text>
<text x="88.6" y="131.3" transform="rotate(-90 88.6 131.3)">5</text>
<text x="91.2" y="131.3" transform="rotate(-90 91.2 131.3)">4</text>
<text x="93.7" y="131.3" transform="rotate(-90 93.7 131.3)">3</text>
<text x="96.3" y="131.3" transform="rotate(-90 96.3 131.3)">2</text>
<text x="98.8" y="131.3" transform="rotate(-90 98.8 131.3)">1</text>
<text x="99.7" y="126.2" transform="rotate(-90 99.7 126.2)">Clock</text>
<text x="195.3" y="128.8" transform="rotate(-90 195.3 128.8)">7</text>
<text x="196.2" y="131.6" transform="rotate(-90 196.2 131.6)">I7</text>
<text x="197.9" y="128.8" transform="rotate(-90 197.9 128.8)">6</text>
<text x="198.8" y="131.6" transform="rotate(-90 198.8 131.6)">I6</text>
<text x="200.4" y="128.8" transform="rotate(-90 200.4 128.8)">5</text>
<text x="201.3" y="131.6" transform="rotate(-90 201.3 131.6)">I5</text>
<text x="202.9" y="128.8" transform="rotate(-90 202.9 128.8)">4</text>
<text x="203.8" y="131.6" transform="rotate(-90 203.8 131.6)">I4</text>
<text x="205.5" y="128.8" transform="rotate(-90 205.5 128.8)">3</text>
<text x="206.4" y="131.6" transform="rotate(-90 206.4 131.6)">I3</text>
<text x="208" y="128.8" transform="rotate(-90 208 128.8)">2</text>
<text x="208.9" y="131.6" transform="rotate(-90 208.9 131.6)">I2</text>
<text x="210.6" y="128.8" transform="rotate(-90 210.6 128.8)">1</text>
<text x="211.5" y="131.6" transform="rotate(-90 211.5 131.6)">I1</text>
<text x="278.9" y="131.1">1</text>
<text x="286.5" y="131.1">2</text>
<text x="299.2" y="131.1">1</text>
<text x="306.9" y="131.1">2</text>
<text x="10.4" y="135.7">C</text>
<text x="81.9" y="136.3" transform="rotate(-90 81.9 136.3)">Vss</text>
<text x="84.5" y="136.4" transform="rotate(-90 84.5 136.4)">D_a</text>
<text x="87" y="136.4" transform="rotate(-90 87 136.4)">R_a</text>
<text x="89.5" y="137.5" transform="rotate(-90 89.5 137.5)">Q0_a</text>
<text x="92.1" y="137.5" transform="rotate(-90 92.1 137.5)">Q1_a</text>
<text x="94.6" y="137.5" transform="rotate(-90 94.6 137.5)">Q2_a</text>
<text x="97.2" y="137.6" transform="rotate(-90 97.2 137.6)">Q3_b</text>
<text x="99.7" y="136.5" transform="rotate(-90 99.7 136.5)">C_b</text>
<text x="191.3" y="136.9">8</text>
<text x="193.5" y="137.8">GND</text>
<text x="219.3" y="136.7">U?</text>
<text x="279.9" y="136">MJE802</text>
<text x="282" y="133.7">Q?</text>
<text x="298.2" y="136">Q_PNP_ECB</text>
<text x="300.8" y="133.7">BD678</text>
<text x="408.4" y="135.7">C</text>
<text x="101.4" y="138.6">U?</text>
<text x="102" y="140.9">MC14015BCP</text>
<text x="219.7" y="139">ULN2004A</text>
<text x="281.1" y="142.3">GND</text>
<text x="301.8" y="142.4">+24V</text>
<text x="81" y="147.8" transform="rotate(-90 81 147.8)">9</text>
<text x="81.9" y="145.1" transform="rotate(-90 81.9 145.1)">C_a</text>
<text x="83.6" y="148.3" transform="rotate(-90 83.6 148.3)">10</text>
<text x="84.5" y="145.1" transform="rotate(-90 84.5 145.1)">Q3_a</text>
<text x="86.1" y="148.3" transform="rotate(-90 86.1 148.3)">11</text>
<text x="87" y="145.1" transform="rotate(-90 87 145.1)">Q2_b</text>
<text x="88.6" y="148.3" transform="rotate(-90 88.6 148.3)">12</text>
<text x="89.5" y="145.1" transform="rotate(-90 89.5 145.1)">Q1_b</text>
<text x="91.2" y="148.3" transform="rotate(-90 91.2 148.3)">13</text>
<text x="92.1" y="145.1" transform="rotate(-90 92.1 145.1)">Q0_b</text>
<text x="93.7" y="148.3" transform="rotate(-90 93.7 148.3)">14</text>
<text x="94.6" y="145.1" transform="rotate(-90 94.6 145.1)">R_b</text>
<text x="96.3" y="148.3" transform="rotate(-90 96.3 148.3)">15</text>
<text x="97.2" y="145.1" transform="rotate(-90 97.2 145.1)">D_b</text>
<text x="98.8" y="148.3" transform="rotate(-90 98.8 148.3)">16</text>
<text x="99.7" y="145.1" transform="rotate(-90 99.7 145.1)">Vdd</text>
<text x="195.3" y="147.1" transform="rotate(-90 195.3 147.1)">10</text>
<text x="196.2" y="144.3" transform="rotate(-90 196.2 144.3)">O7</text>
<text x="197.9" y="147.1" transform="rotate(-90 197.9 147.1)">11</text>
<text x="198.8" y="144.3" transform="rotate(-90 198.8 144.3)">O6</text>
<text x="200.4" y="147.1" transform="rotate(-90 200.4 147.1)">12</text>
<text x="201.3" y="144.3" transform="rotate(-90 201.3 144.3)">O5</text>
<text x="202.9" y="147.1" transform="rotate(-90 202.9 147.1)">13</text>
<text x="203.8" y="144.3" transform="rotate(-90 203.8 144.3)">O4</text>
<text x="205.5" y="147.1" transform="rotate(-90 205.5 147.1)">14</text>
<text x="206.4" y="144.3" transform="rotate(-90 206.4 144.3)">O3</text>
<text x="208" y="147.1" transform="rotate(-90 208 147.1)">15</text>
<text x="208.9" y="144.3" transform="rotate(-90 208.9 144.3)">O2</text>
<text x="210.6" y="147.1" transform="rotate(-90 210.6 147.1)">16</text>
<text x="211.5" y="144.3" transform="rotate(-90 211.5 144.3)">O1</text>
<text x="215.6" y="146.6" transform="rotate(-90 215.6 146.6)">9</text>
<text x="216.5" y="144.3" transform="rotate(-90 216.5 144.3)">COM</text>
<text x="109.1" y="151.1" transform="rotate(-90 109.1 151.1)">+12V</text>
<text x="284.7" y="150.7" transform="rotate(-90 284.7 150.7)">3</text>
<text x="305.1" y="150.7" transform="rotate(-90 305.1 150.7)">3</text>
<text x="330.1" y="153.4">X1_Y0</text>
<text x="331.7" y="151.1">L?</text>
<text x="81.9" y="160.6" transform="rotate(-90 81.9 160.6)">Clock</text>
<text x="158.5" y="160.5" transform="rotate(-90 158.5 160.5)">7</text>
<text x="161" y="160.5" transform="rotate(-90 161 160.5)">6</text>
<text x="163.6" y="160.5" transform="rotate(-90 163.6 160.5)">5</text>
<text x="166.1" y="160.5" transform="rotate(-90 166.1 160.5)">4</text>
<text x="168.7" y="160.5" transform="rotate(-90 168.7 160.5)">3</text>
<text x="171.2" y="160.5" transform="rotate(-90 171.2 160.5)">2</text>
<text x="173.7" y="160.5" transform="rotate(-90 173.7 160.5)">1</text>
<text x="278.9" y="156.5">1</text>
<text x="279.9" y="161.4">MJE802</text>
<text x="282" y="159.1">Q?</text>
<text x="286.5" y="156.5">2</text>
<text x="298.2" y="161.4">Q_PNP_ECB</text>
<text x="299.2" y="156.5">1</text>
<text x="300.8" y="159.1">BD678</text>
<text x="306.9" y="156.5">2</text>
<text x="61.4" y="162.1">C?</text>
<text x="61.4" y="164.4">C</text>
<text x="70.7" y="162.7">+12V</text>
<text x="75.2" y="167.4">14</text>
<text x="84.8" y="164.3" transform="rotate(-90 84.8 164.3)">1</text>
<text x="87.4" y="164.3" transform="rotate(-90 87.4 164.3)">2</text>
<text x="89.9" y="164.8" transform="rotate(-90 89.9 164.8)">12</text>
<text x="92.5" y="164.8" transform="rotate(-90 92.5 164.8)">13</text>
<text x="101.1" y="167.4">7</text>
<text x="159.4" y="163.3" transform="rotate(-90 159.4 163.3)">I7</text>
<text x="161.9" y="163.3" transform="rotate(-90 161.9 163.3)">I6</text>
<text x="164.5" y="163.3" transform="rotate(-90 164.5 163.3)">I5</text>
<text x="167" y="163.3" transform="rotate(-90 167 163.3)">I4</text>
<text x="169.5" y="163.3" transform="rotate(-90 169.5 163.3)">I3</text>
<text x="172.1" y="163.3" transform="rotate(-90 172.1 163.3)">I2</text>
<text x="174.6" y="163.3" transform="rotate(-90 174.6 163.3)">I1</text>
<text x="61.4" y="172.3">C?</text>
<text x="68.1" y="172.3">D?</text>
<text x="78.5" y="168.3">VDD</text>
<text x="85.7" y="168.5" transform="rotate(-90 85.7 168.5)">Q1</text>
<text x="88.3" y="168.5" transform="rotate(-90 88.3 168.5)">Q1</text>
<text x="90.8" y="168.5" transform="rotate(-90 90.8 168.5)">Q2</text>
<text x="93.3" y="168.5" transform="rotate(-90 93.3 168.5)">Q2</text>
<text x="95.8" y="168.3">VSS</text>
<text x="154.5" y="168.7">8</text>
<text x="156.7" y="169.6">GND</text>
<text x="182.5" y="168.5">U?</text>
<text x="182.8" y="170.8">ULN2004A</text>
<text x="284.7" y="173.5" transform="rotate(-90 284.7 173.5)">3</text>
<text x="305.1" y="173.5" transform="rotate(-90 305.1 173.5)">3</text>
<text x="332.9" y="173.9">L?</text>
<text x="345.5" y="172.9">D?</text>
<text x="374.9" y="173.9">L?</text>
<text x="387.4" y="172.9">D?</text>
<text x="61.4" y="174.6">C</text>
<text x="68.7" y="174.6">1N4148</text>
<text x="79.8" y="179.6" transform="rotate(-90 79.8 179.6)">3</text>
<text x="80.6" y="176.8" transform="rotate(-90 80.6 176.8)">CLK1</text>
<text x="82.3" y="179.6" transform="rotate(-90 82.3 179.6)">4</text>
<text x="83.2" y="176.8" transform="rotate(-90 83.2 176.8)">RST1</text>
<text x="84.8" y="179.6" transform="rotate(-90 84.8 179.6)">5</text>
<text x="85.7" y="176.8" transform="rotate(-90 85.7 176.8)">D1</text>
<text x="87.4" y="179.6" transform="rotate(-90 87.4 179.6)">6</text>
<text x="88.3" y="176.8" transform="rotate(-90 88.3 176.8)">SET1</text>
<text x="89.9" y="179.6" transform="rotate(-90 89.9 179.6)">8</text>
<text x="90.8" y="176.8" transform="rotate(-90 90.8 176.8)">SET2</text>
<text x="92.5" y="179.6" transform="rotate(-90 92.5 179.6)">9</text>
<text x="93.3" y="176.8" transform="rotate(-90 93.3 176.8)">D2</text>
<text x="95.9" y="176.8" transform="rotate(-90 95.9 176.8)">RES2</text>
<text x="98.4" y="176.8" transform="rotate(-90 98.4 176.8)">CLK2</text>
<text x="158.5" y="178.8" transform="rotate(-90 158.5 178.8)">10</text>
<text x="159.4" y="176.1" transform="rotate(-90 159.4 176.1)">O7</text>
<text x="161" y="178.8" transform="rotate(-90 161 178.8)">11</text>
<text x="161.9" y="176.1" transform="rotate(-90 161.9 176.1)">O6</text>
<text x="163.6" y="178.8" transform="rotate(-90 163.6 178.8)">12</text>
<text x="164.5" y="176.1" transform="rotate(-90 164.5 176.1)">O5</text>
<text x="166.1" y="178.8" transform="rotate(-90 166.1 178.8)">13</text>
<text x="167" y="176.1" transform="rotate(-90 167 176.1)">O4</text>
<text x="168.7" y="178.8" transform="rotate(-90 168.7 178.8)">14</text>
<text x="169.5" y="176.1" transform="rotate(-90 169.5 176.1)">O3</text>
<text x="171.2" y="178.8" transform="rotate(-90 171.2 178.8)">15</text>
<text x="172.1" y="176.1" transform="rotate(-90 172.1 176.1)">O2</text>
<text x="173.7" y="178.8" transform="rotate(-90 173.7 178.8)">16</text>
<text x="174.6" y="176.1" transform="rotate(-90 174.6 176.1)">O1</text>
<text x="178.8" y="178.3" transform="rotate(-90 178.8 178.3)">9</text>
<text x="179.7" y="176.1" transform="rotate(-90 179.7 176.1)">COM</text>
<text x="232.6" y="178.1">1</text>
<text x="249.1" y="178.1">1</text>
<text x="268.4" y="178.6">GND</text>
<text x="278.9" y="179.4">1</text>
<text x="286.5" y="179.4">2</text>
<text x="292.2" y="179.5" transform="rotate(-90 292.2 179.5)">+24V</text>
<text x="299.2" y="179.4">1</text>
<text x="306.9" y="179.4">2</text>
<text x="331.4" y="176.2">X0_Y0</text>
<text x="346.1" y="175.2">D</text>
<text x="353.8" y="178.5">Clear</text>
<text x="373.3" y="176.2">X0_Y1</text>
<text x="388" y="175.2">D</text>
<text x="395.8" y="178.5">Clear</text>
<text x="10.4" y="185.7">D</text>
<text x="64.2" y="184.2">GND</text>
<text x="95" y="180.1" transform="rotate(-90 95 180.1)">10</text>
<text x="97.5" y="180.1" transform="rotate(-90 97.5 180.1)">11</text>
<text x="106.1" y="180.4">GND</text>
<text x="209.9" y="183.2">10</text>
<text x="210.3" y="185.7">9</text>
<text x="232.6" y="180.6">2</text>
<text x="232.6" y="185.7">3</text>
<text x="249.1" y="180.6">2</text>
<text x="249.1" y="185.7">3</text>
<text x="279.9" y="184.3">MJE802</text>
<text x="282" y="182">Q?</text>
<text x="300.8" y="184.3">BD678</text>
<text x="302.3" y="182">Q?</text>
<text x="342.4" y="182.3">D?</text>
<text x="342.4" y="184.6">D</text>
<text x="384.4" y="182.3">D?</text>
<text x="384.4" y="184.6">D</text>
<text x="408.4" y="185.7">D</text>
<text x="83.2" y="188.5" transform="rotate(-90 83.2 188.5)">Reset</text>
<text x="99.8" y="187.4">Board_select</text>
<text x="123.8" y="191" transform="rotate(-90 123.8 191)">V_In</text>
<text x="210.3" y="190.8">7</text>
<text x="210.3" y="188.3">8</text>
<text x="232.6" y="188.3">4</text>
<text x="249.1" y="188.3">4</text>
<text x="80.2" y="197.9">1</text>
<text x="117.9" y="197.4" transform="rotate(-90 117.9 197.4)">1</text>
<text x="127.6" y="194.8" transform="rotate(-90 127.6 194.8)">Board_select</text>
<text x="130.9" y="197.6">R?</text>
<text x="141.6" y="194.8" transform="rotate(-90 141.6 194.8)">Clock</text>
<text x="146.7" y="193.6" transform="rotate(-90 146.7 193.6)">Reset</text>
<text x="148.7" y="197.6">R?</text>
<text x="153.2" y="194.4">+12V</text>
<text x="210.3" y="195.9">5</text>
<text x="210.3" y="193.3">6</text>
<text x="232.6" y="193.3">5</text>
<text x="232.6" y="195.9">6</text>
<text x="241.5" y="192.7">RN?</text>
<text x="242" y="195">R_Pack05_SIP</text>
<text x="249.1" y="193.3">5</text>
<text x="249.1" y="195.9">6</text>
<text x="258" y="192.7">RN?</text>
<text x="258.5" y="195">R_Pack05_SIP</text>
<text x="341" y="192.2" transform="rotate(-90 341 192.2)">Y0</text>
<text x="382.9" y="192.2" transform="rotate(-90 382.9 192.2)">Y1</text>
<text x="80.2" y="200.4">2</text>
<text x="80.2" y="203">3</text>
<text x="85.9" y="201.6">J?</text>
<text x="86.5" y="203.9">Conn_01x04</text>
<text x="96.3" y="201.8" transform="rotate(-90 96.3 201.8)">1</text>
<text x="98.8" y="201.2">J?</text>
<text x="111.3" y="203">2</text>
<text x="113.3" y="203.9">GND</text>
<text x="118.7" y="200.2" transform="rotate(-90 118.7 200.2)">IN</text>
<text x="120.9" y="202.8">U?</text>
<text x="130.1" y="200.1">220k</text>
<text x="147.9" y="200.1">220k</text>
<text x="148.7" y="202.7">R?</text>
<text x="210.3" y="203.5">2</text>
<text x="210.3" y="201">3</text>
<text x="210.3" y="198.4">4</text>
<text x="218" y="203.5">1</text>
<text x="232.6" y="201">7</text>
<text x="232.6" y="203.5">8</text>
<text x="249.1" y="201">7</text>
<text x="249.1" y="203.5">8</text>
<text x="67.6" y="206.4">DoNothing</text>
<text x="80.2" y="205.5">4</text>
<text x="88.5" y="206.3">Conn_01x01_Male</text>
<text x="105.4" y="205.3" transform="rotate(-90 105.4 205.3)">GND</text>
<text x="118.7" y="208.1" transform="rotate(-90 118.7 208.1)">OUT</text>
<text x="121.3" y="205.1">L7812</text>
<text x="128.3" y="205.1">C?</text>
<text x="137.2" y="205.1">C?</text>
<text x="147.9" y="205.2">220k</text>
<text x="148.7" y="209">R?</text>
<text x="209" y="205.7">R_Network09</text>
<text x="212.8" y="208">RN?</text>
<text x="227.2" y="204.4" transform="rotate(-90 227.2 204.4)">+24V</text>
<text x="232.6" y="208.6">9</text>
<text x="249.1" y="208.6">9</text>
<text x="117.9" y="210.1" transform="rotate(-90 117.9 210.1)">3</text>
<text x="123.5" y="210.1">10uF</text>
<text x="133.6" y="210.1">1uF</text>
<text x="147.9" y="211.5">220k</text>
<text x="232.1" y="211.1">10</text>
<text x="248.6" y="211.1">10</text>
<text x="115.6" y="217.1">+12V</text>
<text x="125.7" y="221.8" transform="rotate(-90 125.7 221.8)">GND</text>
<text x="135.3" y="221.5" transform="rotate(-90 135.3 221.5)">Reset</text>
<text x="145.6" y="216">+24V</text>
<text x="151.8" y="217.2">GND</text>
<text x="173.4" y="221.5" transform="rotate(-90 173.4 221.5)">Y0</text>
<text x="85.5" y="226.9">C?</text>
<text x="131.8" y="226.4" transform="rotate(-90 131.8 226.4)">33</text>
<text x="134.4" y="226.4" transform="rotate(-90 134.4 226.4)">31</text>
<text x="136.9" y="226.4" transform="rotate(-90 136.9 226.4)">29</text>
<text x="139.4" y="226.4" transform="rotate(-90 139.4 226.4)">27</text>
<text x="142" y="226.4" transform="rotate(-90 142 226.4)">25</text>
<text x="144.5" y="226.4" transform="rotate(-90 144.5 226.4)">23</text>
<text x="147.1" y="226.4" transform="rotate(-90 147.1 226.4)">21</text>
<text x="149.6" y="226.4" transform="rotate(-90 149.6 226.4)">19</text>
<text x="152.1" y="226.4" transform="rotate(-90 152.1 226.4)">17</text>
<text x="154.7" y="226.4" transform="rotate(-90 154.7 226.4)">15</text>
<text x="157.2" y="226.4" transform="rotate(-90 157.2 226.4)">13</text>
<text x="159.8" y="226.4" transform="rotate(-90 159.8 226.4)">11</text>
<text x="162.3" y="225.9" transform="rotate(-90 162.3 225.9)">9</text>
<text x="164.8" y="225.9" transform="rotate(-90 164.8 225.9)">7</text>
<text x="167.4" y="225.9" transform="rotate(-90 167.4 225.9)">5</text>
<text x="169.9" y="225.9" transform="rotate(-90 169.9 225.9)">3</text>
<text x="172.5" y="225.9" transform="rotate(-90 172.5 225.9)">1</text>
<text x="85.5" y="229.2">C</text>
<text x="109" y="231.7">Conn_02x17_Odd_Even</text>
<text x="127.7" y="229.4">J?</text>
<text x="10.4" y="235.7">E</text>
<text x="80.7" y="238.8">GND</text>
<text x="131.8" y="235.3" transform="rotate(-90 131.8 235.3)">34</text>
<text x="134.4" y="235.3" transform="rotate(-90 134.4 235.3)">32</text>
<text x="136.9" y="235.3" transform="rotate(-90 136.9 235.3)">30</text>
<text x="139.4" y="235.3" transform="rotate(-90 139.4 235.3)">28</text>
<text x="142" y="235.3" transform="rotate(-90 142 235.3)">26</text>
<text x="144.5" y="235.3" transform="rotate(-90 144.5 235.3)">24</text>
<text x="147.1" y="235.3" transform="rotate(-90 147.1 235.3)">22</text>
<text x="149.6" y="235.3" transform="rotate(-90 149.6 235.3)">20</text>
<text x="152.1" y="235.3" transform="rotate(-90 152.1 235.3)">18</text>
<text x="154.7" y="235.3" transform="rotate(-90 154.7 235.3)">16</text>
<text x="157.2" y="235.3" transform="rotate(-90 157.2 235.3)">14</text>
<text x="159.8" y="235.3" transform="rotate(-90 159.8 235.3)">12</text>
<text x="162.3" y="235.3" transform="rotate(-90 162.3 235.3)">10</text>
<text x="164.8" y="234.8" transform="rotate(-90 164.8 234.8)">8</text>
<text x="167.4" y="234.8" transform="rotate(-90 167.4 234.8)">6</text>
<text x="169.9" y="234.8" transform="rotate(-90 169.9 234.8)">4</text>
<text x="172.5" y="234.8" transform="rotate(-90 172.5 234.8)">2</text>
<text x="408.4" y="235.7">E</text>
<text x="132.7" y="244.4" transform="rotate(-90 132.7 244.4)">Clock</text>
<text x="140.4" y="245.1">GND</text>
<text x="150.5" y="244" transform="rotate(-90 150.5 244)">Clear</text>
<text x="173.4" y="240.5" transform="rotate(-90 173.4 240.5)">Y1</text>
<text x="137.8" y="248.6" transform="rotate(-90 137.8 248.6)">DoNothing</text>
<text x="10.5" y="285.7">F</text>
<text x="35" y="286.7">1</text>
<text x="85" y="286.7">2</text>
<text x="135" y="286.7">3</text>
<text x="185" y="286.7">4</text>
<text x="235" y="286.7">5</text>
<text x="285" y="286.7">6</text>
<text x="335" y="286.7">7</text>
<text x="385" y="286.7">8</text>
<text x="408.5" y="285.7">F</text>
</g>
</svg>
